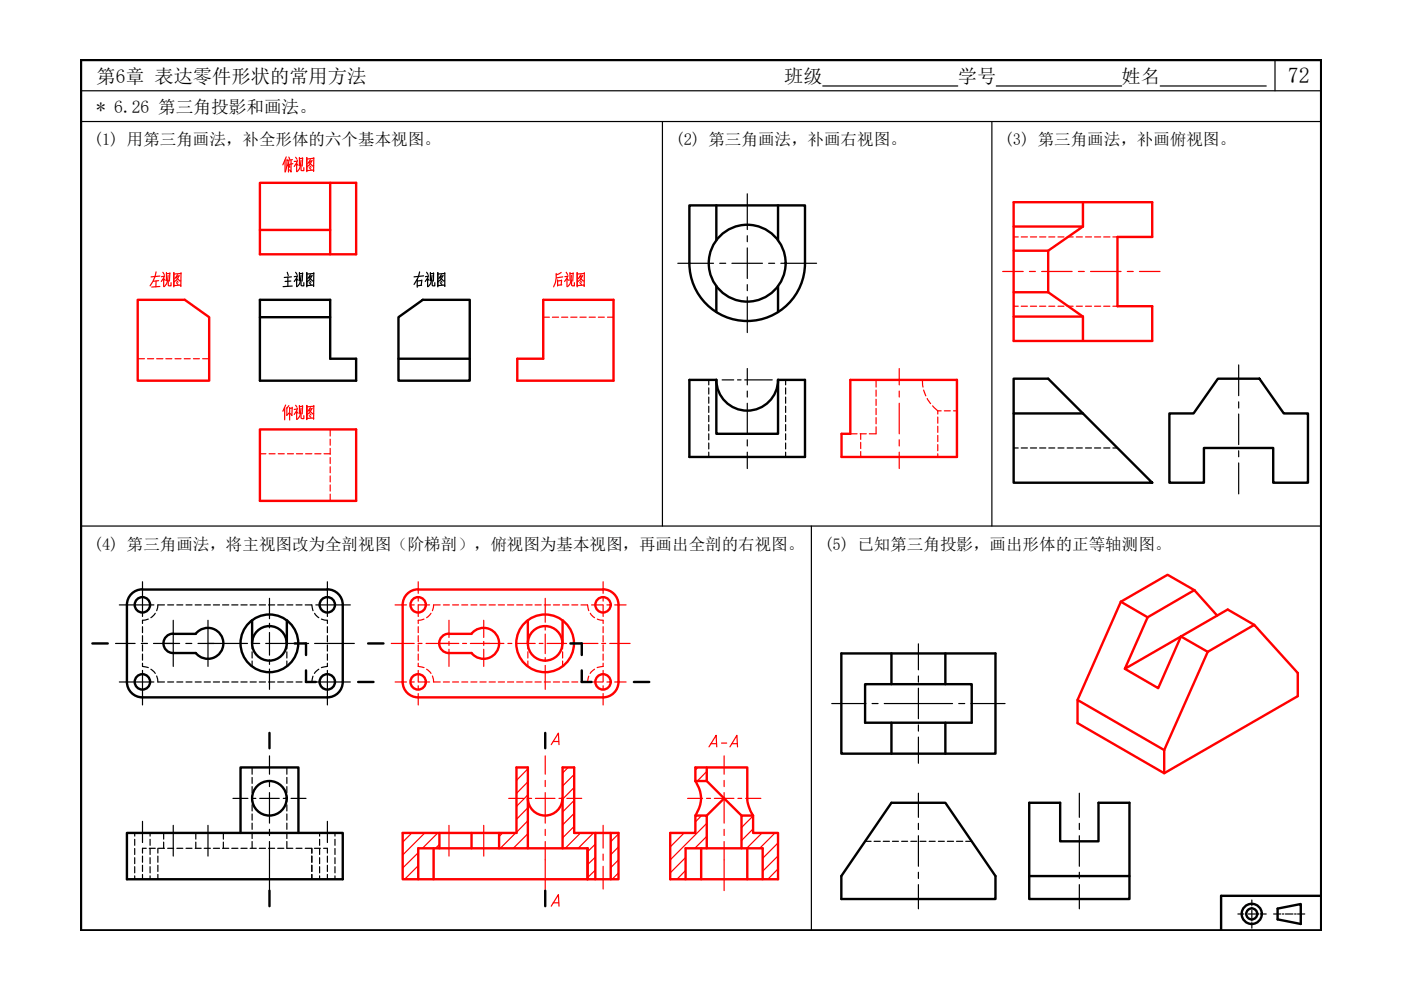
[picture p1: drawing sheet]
<svg xmlns="http://www.w3.org/2000/svg" width="297mm" height="210mm" viewBox="0 0 297 210" stroke-linecap="round" stroke-linejoin="round" font-family="sans-serif">
<!-- layer: 0 -->
<path d="M17.2 12.7h262.9v184.6h-262.9zM280.1 189.9h-21.2v7.4" fill="none" stroke="#000" stroke-width=".51"/>
<path d="M17.2 19.2h262.9M174.4 18.2h28.7M211.2 18.2h26.6M246 18.2h22.5M270.3 12.7v6.5M17.2 25.8h262.9M140.4 25.8v85.7M210.3 25.8v85.7M17.2 111.5h262.9M172 111.5v85.8" fill="none" stroke="#000" stroke-width=".25"/>
<g fill="none" stroke="#000" stroke-width=".51">
<path d="M146.2 43.5h24.5v12.3a12.3 12.3 0 0 1-12.3 12.3 12.3 12.3 0 0 1-12.2-12.3zM151.9 43.5v7.4M165 43.5v7.4M55.1 63.6h14.9v12.5h5.5v4.6h-20.4zM55.1 67.3h14.9M84.5 67.3l5.1-3.7h10v17.1h-15.1zM84.5 76.1h15.1M151.9 60.7v5.5M165 60.7v5.5M146.2 80.5h5.7v11.5h13.1v-11.5h5.7v16.4h-24.5zM151.9 80.5a6.5 6.5 0 0 0 6.5 6.6 6.5 6.5 0 0 0 6.6-6.6M214.9 87.7v-7.4h7.3l7.4 7.4"/>
<path d="M214.9 87.7h14.7l14.7 14.6h-29.4zM247.9 87.7h5.2l5.1-7.4h8.8l5.2 7.4h5.1v14.6h-7.4v-7.3h-14.6v7.3h-7.4zM19.6 136.4h3.2M26.9 128.3v16.3a3.3 3.3 0 0 0 3.3 3.3h39.2M30.2 125a3.3 3.3 0 0 0-3.3 3.2M30.2 125h39.2M36.7 134.4a2.05 2.05 0 0 0-2 2 2.05 2.05 0 0 0 2 2.1h4.8a3.3 3.3 0 0 0 4.8 .3 3.3 3.3 0 0 0 0-4.8 3.3 3.3 0 0 0-4.8 .4M36.7 134.4h4.8M53.5 131.5v4.9M60.8 131.5v4.9M62.5 136.4h2.4v2.5M69.4 125a3.3 3.3 0 0 1 3.3 3.2"/>
<path d="M72.7 128.3v16.3a3.3 3.3 0 0 1-3.3 3.3M78 136.4h3.3M120.9 136.4h2.4v2.5M178.4 138.5h32.7v21.3h-32.7zM189 138.5v6.6M200.4 138.5v6.6M57.1 155.4v3.3M64.9 142.1v2.5h2.1M75.9 144.6h3.3M115.6 155.4v3.3M123.3 142.1v2.5h2.1M134.4 144.6h3.3"/>
<path d="M183.4 145.1h22.6v8.1h-22.6zM189 153.2v6.6M200.4 153.2v6.6M26.9 176.6h45.8v9.8h-45.8zM51 176.6v-13.9h12.3v13.9M189 170.2h11.4l10.7 15.5v4.9h-32.7v-4.9zM218.2 170.2h6.6v8.2h8.1v-8.2h6.6v20.4h-21.3zM57.1 188.8v3.3M115.6 188.8v3.3M218.2 185.7h21.3M270.9 192.6l4.9-.9v4.2l-4.9-1z"/>
<circle cx="158.4" cy="55.8" r="8.2"/>
<circle cx="30.2" cy="128.2" r="1.63"/>
<circle cx="57.1" cy="136.4" r="6.1"/>
<circle cx="57.1" cy="136.4" r="3.7"/>
<circle cx="69.4" cy="128.2" r="1.63"/>
<circle cx="30.2" cy="144.6" r="1.63"/>
<circle cx="69.4" cy="144.6" r="1.63"/>
<circle cx="57.1" cy="169.3" r="3.7"/>
<circle cx="265.4" cy="193.8" r="2.14"/>
<circle cx="265.4" cy="193.8" r="1.16"/>
</g>
<g fill="none" stroke="#000" stroke-width=".25">
<path d="M143.7 55.8h7.6M152.6 55.8h1.3M155.2 55.8h6.5M158.4 41.1v7.6M158.4 50v1.3M158.4 52.6v6.4M163 55.8h1.2M165.6 55.8h7.5M158.4 60.4v1.2M158.4 62.9v7.6M158.4 78.1v3.5M262.6 77.4v6.5"/>
<path d="M153.1 80.5h2.5M156.4 80.5h.7M157.9 80.5h5.8M158.4 82.9v1.3M158.4 85.5v6.5M158.4 93.2v1.4M158.4 95.9v3.4M262.6 85.2v1.3M262.6 87.8v6.5M262.6 95.6v1.2M262.6 98.2v6.5M24.5 136.4h4.1"/>
<path d="M25.3 128.3h7.3M30 136.4h1.3M30.2 123.3v7.4M32.5 136.4h5.6M36.7 131.5v9.8M39.4 136.4h1.3M42 136.4h10.5M44.1 131.5v9.8M53.7 136.4h1.4M56.3 136.4h6.6M57.1 126.9v4.3M57.1 132.2v.9"/>
<path d="M57.1 134.1v4.8M57.1 139.9v1M64.1 136.4h1.3M66.7 136.4h8.4M67 128.3h7.3M69.4 123.3v7.4M194.7 136.5v5.5M25.3 144.6h7.3M30.2 142.1v7.4M57.1 141.8v4.4M67 144.6h7.3M69.4 142.1v7.4"/>
<path d="M176.3 149.2h7.3M184.9 149.2h1.3M187.5 149.2h14.5M194.7 143.3v1.3M194.7 145.9v6.5M194.7 153.7v1.3M194.7 156.3v5.5M203.3 149.2h1.2M205.9 149.2h7.2M30.2 174.1v4.5M36.7 175v6.5M44.1 175v6.5"/>
<path d="M49.4 169.3h3.2M53.4 169.3h.9M55.1 169.3h4.1M57.1 160.3v3.9M57.1 165.5v1.3M57.1 168v6.5M57.1 175.8v1.4M57.1 178.4v10.4M60.1 169.3h.8M61.7 169.3h3.2M69.4 174.1v4.5M194.7 168.2v5.1"/>
<path d="M194.7 174.6v1.3M194.7 177.2v6.5M228.8 168.2v5.1M228.8 174.6v1.3M228.8 177.2v6.5M194.7 184.9v1.4M194.7 187.6v5.1M228.8 184.9v1.4M228.8 187.6v5.1M262.5 193.8h1.2M264 193.8h.3M264.7 193.8h1.6"/>
<path d="M265.4 190.8v1.2M265.4 192.3v.4M265.4 193v1.6M265.4 194.9v.4M265.4 195.6v1.2M266.6 193.8h.3M267.2 193.8h1.3M270 193.8h1.6M271.9 193.8h.3M272.5 193.8h1.6M274.5 193.8h.3M275.1 193.8h1.5"/>
</g>
<g fill="none" stroke="#000" stroke-width=".25">
<path d="M150.3 80.5v1.1M150.3 82.2v1.4M150.3 84.2v1.3M150.3 86.1v1.3M150.3 88.1v1.3M150.3 90v1.3M150.3 92v1.2M150.3 93.9v1.3M150.3 95.9v1M166.6 80.5v1.1M166.6 82.2v1.4M166.6 84.2v1.3"/>
<path d="M166.6 86.1v1.3M166.6 88.1v1.3M166.6 90v1.3M166.6 92v1.2M166.6 93.9v1.3M166.6 95.9v1M214.9 95h1M216.5 95h1.3M218.5 95h1.3M220.4 95h1.3M222.4 95h1.2M224.3 95h1.3"/>
<path d="M226.3 95h1.2M228.2 95h1.3M230.2 95h1.2M232.1 95h1.3M234 95h1.3M236 95h.9M30.2 132.9v1.2M30.2 134.8v1.3M30.2 136.7v1.3M30.2 138.7v1.3M31.4 131.3l-1.2 .2v.7M32.9 130l-.9 1"/>
<path d="M34.9 128.3h-1.4l-.3 1.2M35.5 128.3h1.3M37.5 128.3h1.3M39.4 128.3h1.3M41.4 128.3h1.3M43.3 128.3h1.3M45.2 128.3h1.4M47.2 128.3h1.3M49.1 128.3h1.3M51.1 128.3h1.3M53 128.3h1.3M53.5 136.4v1.2"/>
<path d="M53.5 138.2v1.3M55 128.3h1.3M56.9 128.3h1.3M58.9 128.3h1.3M60.8 128.3h1.3M60.8 136.4v1.2M60.8 138.2v1.3M62.8 128.3h1.2M64.7 128.3h1.4l.3 1.2M66.7 130l.9 1M68.1 131.3l1.3 .2v.7M69.4 132.9v1.2"/>
<path d="M69.4 134.8v1.3M69.4 136.7v1.3M69.4 138.7v1.3M30.2 140.6v.7l1.2 .2M32 141.9l.9 .9M33.2 143.3l.3 1.3h1.4M35.5 144.6h1.3M37.5 144.6h1.3M39.4 144.6h1.3M41.4 144.6h1.3M43.3 144.6h1.3M45.2 144.6h1.4"/>
<path d="M47.2 144.6h1.3M49.1 144.6h1.3M51.1 144.6h1.3M53 144.6h1.3M53.5 140.2v1.1M55 144.6h1.3M56.9 144.6h1.3M58.9 144.6h1.3M60.8 144.6h1.3M60.8 140.2v1.1M62.8 144.6h1.2M66.4 143.4l-.3 1.2h-1.4"/>
<path d="M67.6 141.9l-.9 .9M69.4 140.6v.7l-1.3 .2M28.6 176.6v.7M28.6 178v1.2M28.6 179.9v1.3M31 179.9h-.8v1M31.7 179.9h1.2M31.8 176.6v.7M31.8 178v1.2M31.8 179.9v1.3M33.5 179.9v1M33.6 179.9h1.3"/>
<path d="M34.7 176.6v1.3M34.7 178.5v1.4M35.5 179.9h1.3M37.5 179.9h1.3M39.4 179.9h1.3M41.4 179.9h1.3M41.5 176.6v1.3M41.5 178.5v1.4M43.3 179.9h1.3M45.2 179.9h1.4M47.2 179.9h1.3M47.4 176.6v1.3"/>
<path d="M47.4 178.5v1.4M49.1 179.9h1.3M51.1 179.9h1.3M53 179.9h1.3M53.5 162.7v1.5M53.5 164.8v1.3M53.5 166.8v1.2M53.5 168.7v1.3M53.5 170.6v1.3M53.5 172.6v1.3M53.5 174.5v1.3M53.5 176.5v1.3"/>
<path d="M53.5 178.4v1.5M55 179.9h1.3M56.9 179.9h1.3M58.9 179.9h1.3M60.8 162.7v1.5M60.8 164.8v1.3M60.8 166.8v1.2M60.8 168.7v1.3M60.8 170.6v1.3M60.8 172.6v1.3M60.8 174.5v1.3M60.8 176.5v1.3"/>
<path d="M60.8 178.4v1.5h1.3M62.8 179.9h1.2M64.7 179.9h1.3M66.1 179.9v1M66.7 179.9h1.2M67.8 176.6v.7M67.8 178v1.2M67.8 179.9v1.3M68.6 179.9h.8v1M71 176.6v.7M71 178v1.2M71 179.9v1.3"/>
<path d="M183.4 178.4h1.3M185.3 178.4h1.3M187.3 178.4h1.3M189.2 178.4h1.3M191.2 178.4h1.2M193.1 178.4h1.3M195.1 178.4h1.2M197 178.4h1.3M199 178.4h1.2M200.9 178.4h1.3M202.8 178.4h1.3M204.8 178.4h1.2"/>
<path d="M28.6 181.8v1.3M28.6 183.8v1.3M28.6 185.7v.7M30.2 181.5v1.3M30.2 183.5v1.3M30.2 185.4v1M31.8 181.8v1.3M31.8 183.8v1.3M31.8 185.7v.7M33.5 181.5v1.3M33.5 183.5v1.3M33.5 185.4v1"/>
<path d="M66.1 181.5v1.3M66.1 183.5v1.3M66.1 185.4v1M67.8 181.8v1.3M67.8 183.8v1.3M67.8 185.7v.7M69.4 181.5v1.3M69.4 183.5v1.3M69.4 185.4v1M71 181.8v1.3M71 183.8v1.3M71 185.7v.7"/>
</g>
<g fill="none" stroke="#f00" stroke-width=".25">
<path d="M212.6 57.6h4.3M214.9 50.2h1M216.5 50.2h1.3M218.3 57.6h1.2M218.5 50.2h1.3M220.4 50.2h1.3M220.8 57.6h6.5M222.4 50.2h1.2M224.3 50.2h1.3M226.3 50.2h1.2M228.2 50.2h1.3M228.6 57.6h1.3"/>
<path d="M230.2 50.2h1.2M231.2 57.6h6.5M232.1 50.2h1.3M234 50.2h1.3M236 50.2h.9M239 57.6h1.3M241.6 57.6h4.3M29.2 76.1h1.4M31.3 76.1h1.3M33.2 76.1h1.3M35.2 76.1h1.2M37.1 76.1h1.3"/>
<path d="M39.1 76.1h1.2M41 76.1h1.3M43 76.1h1.4M115.2 67.3h1.3M117.1 67.3h1.3M119.1 67.3h1.3M121 67.3h1.3M123 67.3h1.3M124.9 67.3h1.3M126.9 67.3h1.2M128.8 67.3h1.3M190.7 78.1v3.5"/>
<path d="M214.9 64.9h1M216.5 64.9h1.3M218.5 64.9h1.3M220.4 64.9h1.3M222.4 64.9h1.2M224.3 64.9h1.3M226.3 64.9h1.2M228.2 64.9h1.3M230.2 64.9h1.2M232.1 64.9h1.3M234 64.9h1.3M236 64.9h.9"/>
<path d="M55.1 96.2h1.3M57.1 96.2h1.2M59 96.2h1.3M60.9 96.2h1.3M62.9 96.2h1.3M64.8 96.2h1.3M66.7 96.2h1.4M68.7 96.2h1.3M70 93.1v1.3M70 95.1v1.2M70 97v1.3M70 99v1.2"/>
<path d="M180.3 92h1.4M182.4 92h1.3M182.5 92v1.2M182.5 93.8v1.3M182.5 95.7v1.2M185.7 80.5v1.6M185.7 82.7v1.3M185.7 84.7v1.3M185.7 86.6v1.3M185.7 88.5v1.4M185.7 90.5v1.5h-1.4M190.7 82.9v1.3"/>
<path d="M190.7 85.5v6.5M190.7 93.2v1.4M190.7 95.9v3.4M195.6 80.5l.1 1.6M195.8 82.7l.5 1.2M196.6 84.5l.7 1.1M197.7 86l1.1 1.1M198.8 87.1v.7M198.8 88.4v1.3M198.8 90.4v1.3M198.8 92.3v1.3M198.8 94.3v1.3"/>
<path d="M198.8 96.2v.7M198.8 87.1h.7M200.2 87.1h1.3M202.2 87.1h.7M70 100.9v1.3M70 102.8v1.3M70 104.8v1.4M83 136.4h4.8M83.8 128.3h2.4M87 128.3h.8M88.6 136.4h.9M88.7 123.3v2.5"/>
<path d="M88.7 126.6v.9M88.7 132.9v1.2M88.7 134.8v1.3M88.7 136.7v1.3M88.7 138.7v1.3M89.9 131.3l-1.2 .2v.7M90.3 136.4h7M91.1 128.3h-2.4v2.4M91.4 130l-.9 1M93.3 128.3h-1.4l-.2 1.2M94 128.3h1.3M95.2 131.5v3.7"/>
<path d="M95.2 136v.8M95.2 137.7v3.6M96 128.3h1.2M97.9 128.3h1.3M98.1 136.4h.8M99.7 136.4h7.1M99.9 128.3h1.2M101.8 128.3h1.3M102.6 131.5v3.7M102.6 136v.8M102.6 137.7v3.6M103.7 128.3h1.3"/>
<path d="M105.6 128.3h1.4M107.6 128.3h1.3M107.7 136.4h.8M109.3 136.4h4.2M109.5 128.3h1.4M111.5 128.3h1.3M111.9 136.4v1.2M111.9 138.2v1.3M113.4 128.3h1.4M114.3 136.4h.8M115.4 128.3h1.3M115.6 126.9v5"/>
<path d="M115.6 132.8v.8M115.6 134.4v4.2M115.6 139.4v.8M116 136.4h4.1M117.3 128.3h1.3M119.3 128.3h1.3M119.3 136.4v1.2M119.3 138.2v1.3M121 136.4h.8M121.2 128.3h1.3M122.6 136.4h4.2M123.2 128.3h1.4l.2 1.2"/>
<path d="M125.2 130l.9 1M125.4 128.3h2.4M126.6 131.3l1.3 .2v.7M127.6 136.4h.8M127.9 123.3v2.5M127.9 126.6v.9M127.9 128.3v2.4M127.9 132.9v1.2M127.9 134.8v1.3M127.9 136.7v1.3M127.9 138.7v1.3M128.7 128.3h.8"/>
<path d="M129.3 136.4h4.3M130.3 128.3h2.4M83.8 144.6h2.4M87 144.6h.8M88.7 140.6v.7l1.2 .2M88.7 142.1v2.5M88.7 145.4v.8M88.7 147.1v2.4M88.7 144.6h2.4M90.5 141.9l.9 .9M91.7 143.3l.2 1.3h1.4M94 144.6h1.3"/>
<path d="M96 144.6h1.2M97.9 144.6h1.3M99.9 144.6h1.2M101.8 144.6h1.3M103.7 144.6h1.3M105.6 144.6h1.4M107.6 144.6h1.3M109.5 144.6h1.4M111.5 144.6h1.3M111.9 140.2v1.1M113.4 144.6h1.4M115.4 144.6h1.3"/>
<path d="M115.6 141.1v5.1M116.9 157.9l1.5-2.5 .1 2.5M117.3 157.2h1.1M117.3 144.6h1.3M119.3 144.6h1.3M119.3 140.2v1.1M121.2 144.6h1.3M124.8 143.4l-.2 1.2h-1.4M125.4 144.6h2.4M126.1 141.9l-1 .9M127.9 140.6v.7l-1.3 .2M127.9 142.1v2.5"/>
<path d="M127.9 145.4v.8M127.9 147.1v2.4M128.7 144.6h.8M130.3 144.6h2.4M87.3 176.6l-1.9 1.9M90.1 176.6l-4.7 4.7M92.8 176.6l-3.2 3.3M93.2 179.1l-.9 .8M95.2 175v6.5M102.6 175v6.5M106.6 176.6l-.8 .8M107.9 169.3h3.1"/>
<path d="M109.3 176.6l-3.2 3.3M111.9 169.3h.8M111.9 168.5l-2.4 2.5M111.9 163l-2.4 2.5M111.9 165.8l-2.4 2.4M111.9 171.3l-2.4 2.4M111.9 174l-2.4 2.5M111.9 176.8l-3.1 3.1M111.9 179.5l-.3 .4M113.5 169.3h4.2M115.6 160.3v3.9M115.6 165.5v1.3"/>
<path d="M115.6 168v6.5M115.6 175.8v1.4M115.6 178.4v10.4M118.5 169.3h.8M120.2 169.3h3.1M120.5 162.7l-1.2 1.2M121.7 166.9l-2.4 2.5M121.7 164.2l-2.4 2.5M121.7 169.7l-2.4 2.5M121.7 172.5l-2.4 2.4M121.7 175.2l-2.4 2.5M123.1 176.6l-3.3 3.3"/>
<path d="M125.8 176.6l-3.2 3.3M126.2 179l-1.6 1.6M127.9 175v4.8M131.1 176.8l-1.6 1.7M131.1 179.6l-1.6 1.6M142.3 176.6l-.2 .2M145.1 176.6l-3 3M145.8 169.3h3.2M148 162.7l-.6 .6M148.7 172.9l-1.3 1.4M149.8 169.3h.9M149.8 163.6l-1.9 2"/>
<path d="M149.8 174.6l-7.7 7.7M149.8 177.3l-2.5 2.6M151.5 169.3h4.1M153.5 160.3v3.9M153.5 165.5v1.3M153.5 168v6.5M153.5 175.8v1.4M153.5 178.4v10.4M156.4 169.3h.9M158.1 169.3h3.2M159.7 173l-2.5 2.5M159.7 175.8l-2.5 2.4"/>
<path d="M161.6 176.6l-3.3 3.3M164.3 176.6l-3.2 3.3M165 178.7l-3.3 3.3M88.7 180.8l-3.3 3.3M88.7 183.5l-2.9 2.9M88.7 186.3l-.2 .1M116.9 192.1l1.5-2.4 .1 2.4M117.3 191.4h1.1M126.2 181.7l-1.6 1.6M126.2 184.5l-1.6 1.6M127.9 181.1v1.3M127.9 183.7v4.8"/>
<path d="M131.1 182.3l-1.6 1.7M131.1 185.1l-1.3 1.3M145.4 181.8l-3.3 3.3M145.4 184.6l-1.9 1.8M165 181.5l-3.3 3.2M165 184.2l-2.2 2.2"/>
</g>
<g fill="none" stroke="#f00" stroke-width=".51">
<path d="M55.1 38.8h20.4v15.1h-20.4zM70 38.8v15.1M55.1 48.8h14.9M214.9 42.9h29.4v7.3h-7.4v14.7h7.4v7.4h-29.4zM214.9 48h14.7M222.2 53.2v8.8M229.6 48l-7.4 5.2h-7.3M229.6 42.9v5.1M29.2 63.6h10l5.2 3.7v13.4h-15.2zM115.2 63.6h14.9v17.1h-20.4v-4.6h5.5zM214.9 67.1h14.7M214.9 62h7.3"/>
<path d="M222.2 62l7.4 5.1M229.6 67.1v5.2M55.1 91h20.4v15.2h-20.4zM180.3 80.5h22.6v16.4h-24.5v-4.9h1.9zM85.4 128.3v16.3a3.3 3.3 0 0 0 3.3 3.3h39.2M88.7 125a3.3 3.3 0 0 0-3.3 3.2M88.7 125h39.2M95.2 134.4a2.05 2.05 0 0 0-2.1 2 2.05 2.05 0 0 0 2.1 2.1h4.8a3.3 3.3 0 0 0 4.8 .3 3.3 3.3 0 0 0 0-4.8 3.3 3.3 0 0 0-4.8 .4M95.2 134.4h4.8M111.9 131.5v4.9M119.3 131.5v4.9M127.9 125a3.3 3.3 0 0 1 3.2 3.2"/>
<path d="M131.1 128.3v16.3a3.3 3.3 0 0 1-3.2 3.3M237.6 127.6l5.7 3.3M237.6 127.6l-9.1 20.8M243.3 130.9l-4.8 10.9 11.9-6.9M250.4 134.9l-4.8 11-7.1-4.1M250.4 134.9l5.7 3.3M253.2 125.1l-5.6-3.2-10 5.7M253.2 125.1l-9.9 5.8M253.2 125.1l4.8 5.4M265.9 132.5l-5.6-3.3-9.9 5.7M228.5 148.4l18.3 10.6 9.3-20.8 9.8-5.7 9.3 10.2v4.9l-28.4 16.3-18.3-10.6zM246.8 159v4.9"/>
<path d="M91.9 179.9v6.5M93.2 176.6v3.3M100 176.6v3.3M105.8 176.6v3.3M111.9 169.3a3.7 3.7 0 0 0 3.7 3.6 3.7 3.7 0 0 0 3.6-3.6M111.9 179.9v-17.2h-2.4v13.9h-24.1v9.8h45.7v-9.8h-9.4v-13.9h-2.4v17.2M126.2 176.6v9.8M129.5 176.6v9.8M147.4 165.6a6.1 6.1 0 0 1 0 7.3M147.4 165.6v-2.9h11v6.6a7.2 7.2 0 0 0 1.3 3.6M148.7 179.9v6.5M149.8 172.9l3.7-3.6 3.7 3.6"/>
<path d="M149.8 162.7v2.9h-2.4M149.8 179.9v-7h-2.4v3.7h-5.3v9.8h22.9v-9.8h-5.3v-3.7h-2.5v7M149.8 165.6l3.7 3.7M158.4 179.9v6.5M88.7 186.4v-6.5h35.9v6.5M145.4 186.4v-6.5h16.3v6.5"/>
<circle cx="88.7" cy="128.2" r="1.63"/>
<circle cx="115.6" cy="136.4" r="6.1"/>
<circle cx="115.6" cy="136.4" r="3.7"/>
<circle cx="127.9" cy="128.2" r="1.63"/>
<circle cx="88.7" cy="144.6" r="1.63"/>
<circle cx="127.9" cy="144.6" r="1.63"/>
</g>
<g font-size="6.6" fill="#f00">
<text x="58.9" y="37.7">俯视图</text>
<text x="31" y="62.1">左视图</text>
<text x="116.4" y="62.1">后视图</text>
<text x="58.9" y="90.3">仰视图</text>
</g>
<g font-size="6.6">
<text x="59.3" y="62.1">主视图</text>
<text x="86.8" y="62.1">右视图</text>
</g>
<text font-size="5.7" fill="#f00" x="149.6" y="159.5">A-A</text>
<text font-size="4.7" x="273" y="17.6">72</text>
<g font-size="4.1">
<text x="20.5" y="17.6">第6章 表达零件形状的常用方法</text>
<text x="166.3" y="17.6">班级</text>
<text x="203.1" y="17.6">学号</text>
<text x="237.8" y="17.6">姓名</text>
</g>
<text font-size="3.7" x="20.5" y="23.9">* 6.26 第三角投影和画法。</text>
<g font-size="3.5">
<text x="19.9" y="30.8">(1) 用第三角画法，补全形体的六个基本视图。</text>
<text x="143.2" y="30.8">(2) 第三角画法，补画右视图。</text>
<text x="213" y="30.8">(3) 第三角画法，补画俯视图。</text>
<text x="19.9" y="116.6">(4) 第三角画法，将主视图改为全剖视图（阶梯剖），俯视图为基本视图，再画出全剖的右视图。</text>
<text x="174.8" y="116.6">(5) 已知第三角投影，画出形体的正等轴测图。</text>
</g>
</svg>
